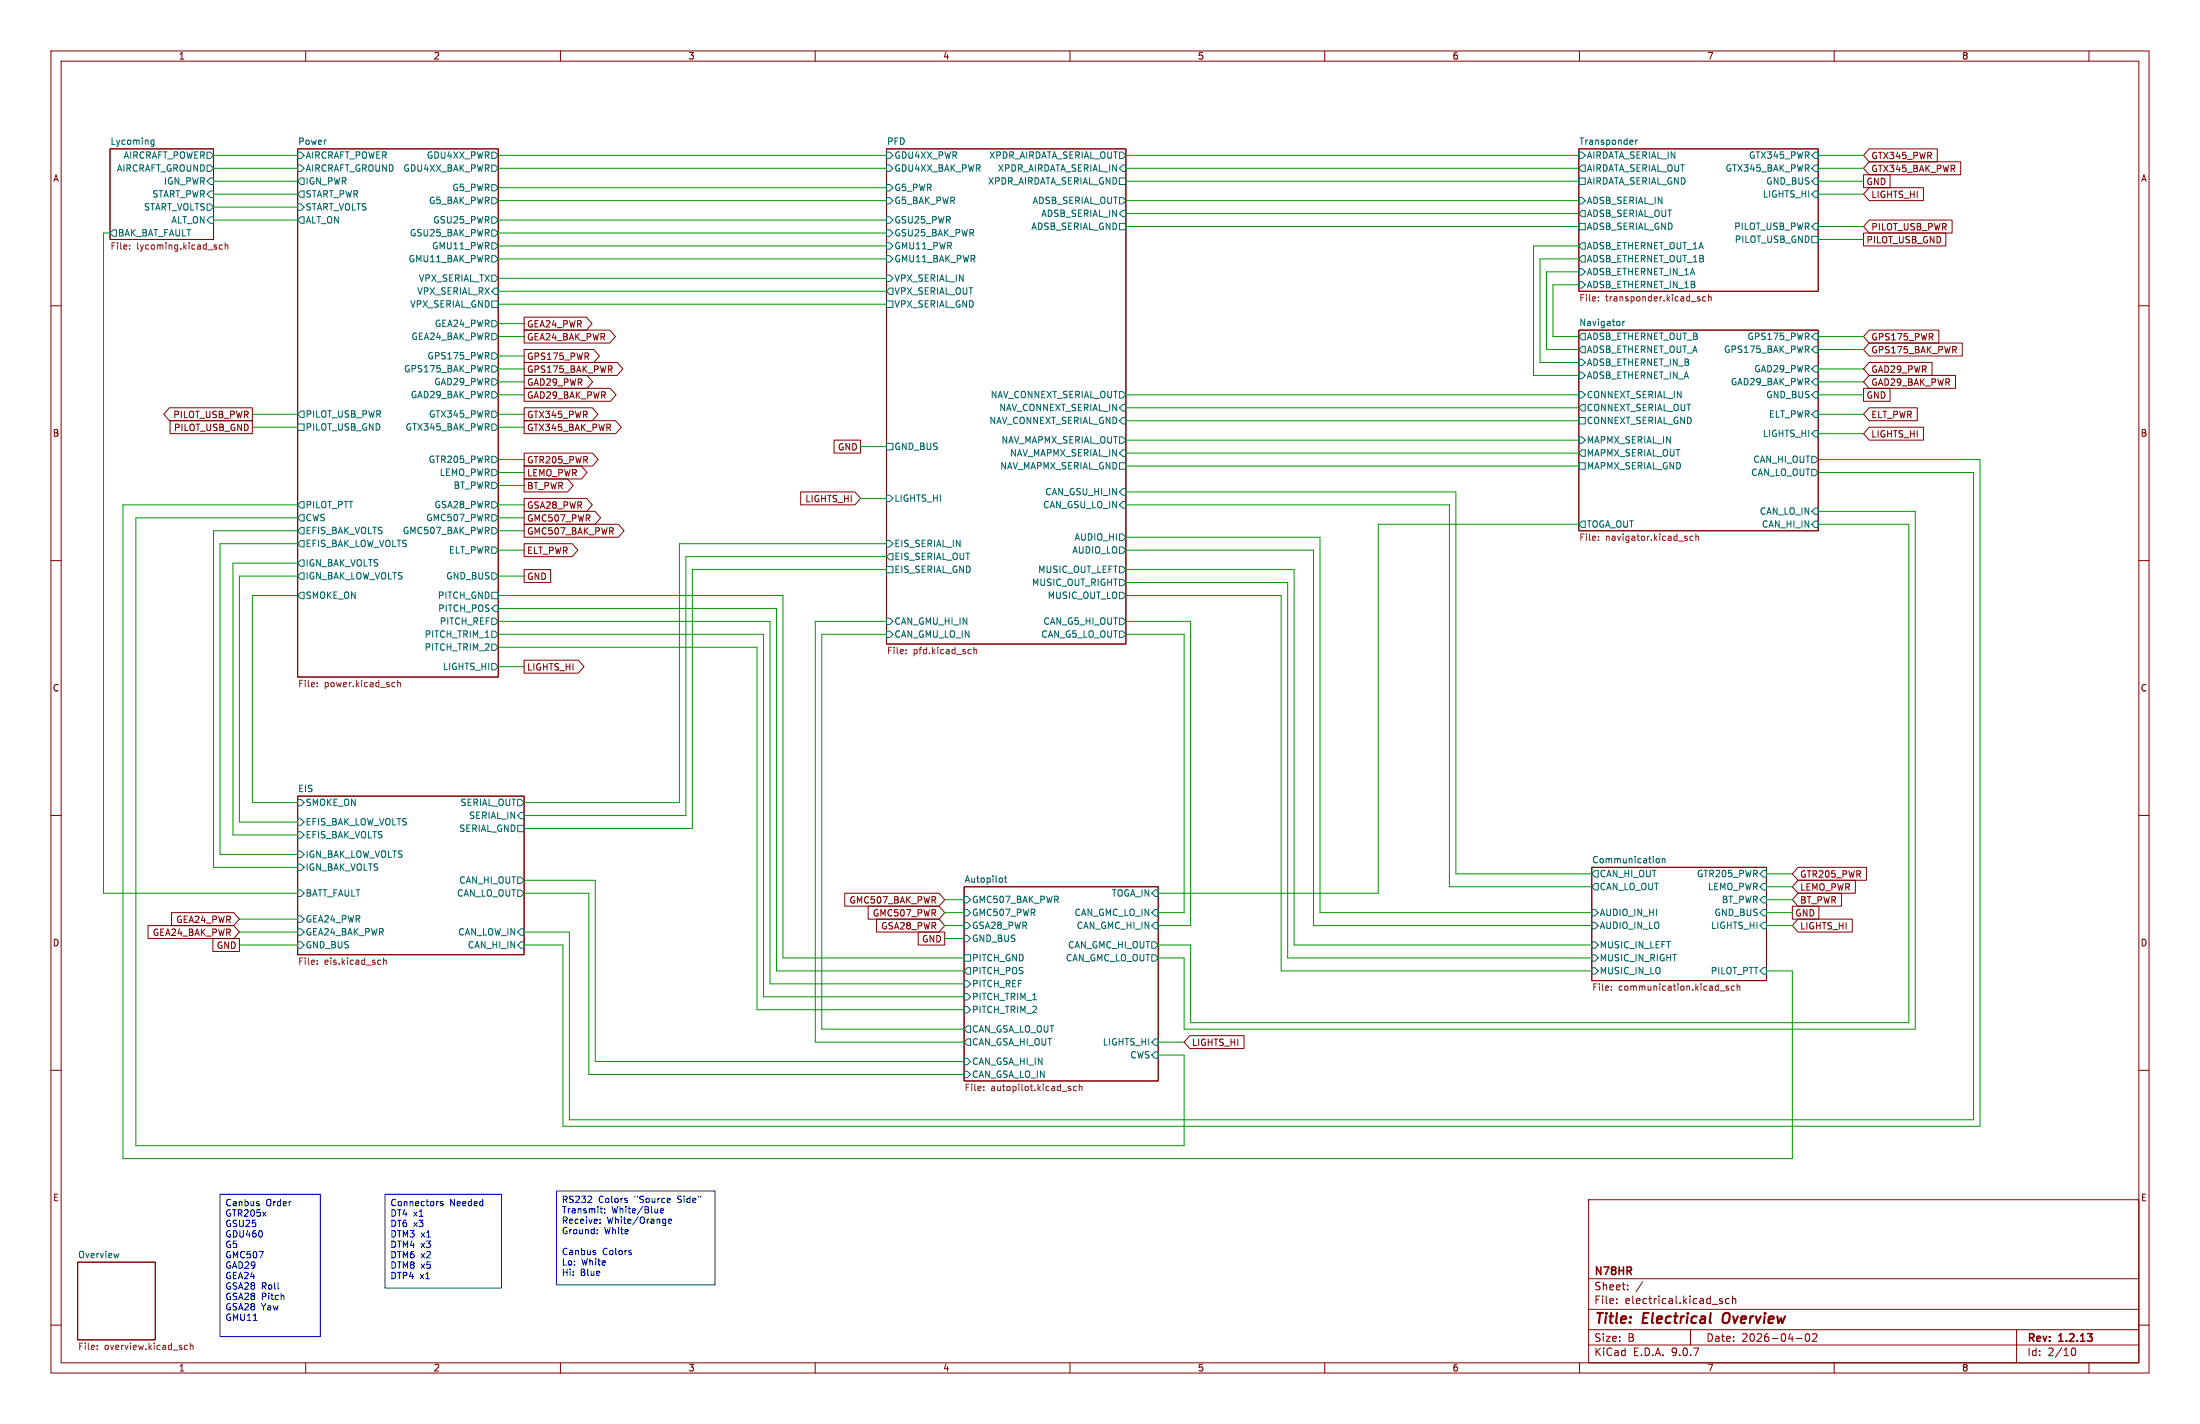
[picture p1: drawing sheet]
<svg xmlns="http://www.w3.org/2000/svg" width="432mm" height="279mm" viewBox="0 0 432 279" stroke-linecap="round" stroke-linejoin="round" font-family="sans-serif">
<g fill="none" stroke="#840000" stroke-width=".2">
<path d="M10 10h411.8v259.4h-411.8zM12 12h407.8v255.4h-407.8zM60 10v2M110 10v2M160 10v2M210 10v2M260 10v2M310 10v2M360 10v2M410 10v2M21.6 29.2h20.3v17.8h-20.3zM58.4 29.2h39.4v103.6h-39.4z"/>
<path d="M174 29.2h47v97.2h-47zM309.9 29.2h47v28h-47zM365.8 34.3h5.2v2.5h-5.2zM366.9 31.7h17.9v2.6h-17.9l-1.1-1.3zM366.9 36.8h10.6v2.6h-10.6l-1.1-1.3zM366.9 29.2h13.3v2.6h-13.3l-1.1-1.3zM365.8 45.7h16.1v2.6h-16.1zM366.9 43.2h16.2v2.5h-16.2l-1.1-1.2zM10 60h2M102.9 64.8h16.8l1.1 1.2-1.1 1.3h-16.8zM102.9 68.6h13.6l1.2 1.3-1.2 1.2h-13.6zM102.9 62.2h12.2l1.1 1.3-1.1 1.3h-12.2z"/>
<path d="M102.9 73.7h12.3l1.1 1.2-1.1 1.3h-12.3zM102.9 71.1h18.2l1.1 1.3-1.1 1.3h-18.2zM102.9 76.2h16.9l1.1 1.3-1.1 1.2h-16.9zM309.9 64.8h47v39.3h-47zM365.8 76.2h5.2v2.5h-5.2zM366.9 67.3h18.2v2.6h-18.2l-1.1-1.3zM366.9 71.1h12.3v2.6h-12.3l-1.1-1.3zM366.9 64.8h13.6v2.5h-13.6l-1.1-1.3zM366.9 73.7h16.9v2.5h-16.9l-1.1-1.3zM419.8 60h2M33.3 80h16.2v2.6h-16.2l-1.2-1.3zM33.4 82.5h16.1v2.6h-16.1z"/>
<path d="M102.9 97.8h12.3l1.1 1.3-1.1 1.2h-12.3zM102.9 94h8.5l1.1 1.3-1.1 1.2h-8.5zM102.9 88.9h13.4l1.1 1.3-1.1 1.2h-13.4zM102.9 91.4h11.2l1.1 1.3-1.1 1.3h-11.2zM102.9 80h13.3l1.2 1.3-1.2 1.3h-13.3zM102.9 82.5h17.9l1.1 1.3-1.1 1.3h-17.9zM157.2 96.5h10.6l1.1 1.3-1.1 1.3h-10.6zM163.7 86.4h5.2v2.5h-5.2zM366.9 83.8h10.6v2.6h-10.6l-1.1-1.3zM366.9 80h9.4v2.6h-9.4l-1.1-1.3zM10 110h2M102.9 111.8h5.2v2.5h-5.2z"/>
<path d="M102.9 100.3h13.9l1.1 1.3-1.1 1.3h-13.9zM102.9 102.9h18.5l1.1 1.2-1.1 1.3h-18.5zM102.9 106.7h9.4l1.1 1.3-1.1 1.2h-9.4zM419.8 110h2M102.9 129.5h10.6l1.1 1.3-1.1 1.3h-10.6zM10 160h2M58.4 156.2h44.5v31.1h-44.5zM419.8 160h2M33.7 179.1h12.2l1.1 1.2-1.1 1.3h-12.2zM165.8 175.3h18.5l1.1 1.2-1.1 1.3h-18.5zM170.4 177.8h13.9l1.1 1.3-1.1 1.2h-13.9zM189.2 174h38.1v38.1h-38.1z"/>
<path d="M312.4 170.2h34.3v22.2h-34.3zM351.8 177.8h5.2v2.5h-5.2zM352.9 172.7h11.3v2.6h-11.3l-1.1-1.3zM352.9 175.3h8.5v2.5h-8.5l-1.1-1.3zM352.9 170.2h13.4v2.5h-13.4l-1.1-1.2zM29.1 181.6h16.8l1.1 1.3-1.1 1.3h-16.8zM41.8 184.1h5.2v2.6h-5.2zM172 180.3h12.3l1.1 1.3-1.1 1.3h-12.3zM180.2 182.9h5.2v2.5h-5.2zM352.9 180.3h10.6v2.6h-10.6l-1.1-1.3zM10 210h2M233.5 203.2h10.7v2.5h-10.7l-1.1-1.2z"/>
<path d="M419.8 210h2M311.8 235.4h108v32h-108zM10 260h2M15.2 247.7h15.3v15.2h-15.3zM311.8 256.9h108M311.8 250.9h108M317.3 255.6v.2M317.3 254.9v.1M319.5 252.9v.2M319.5 252.2v.1M322.4 251.5l-1.3 1.9M337.5 254.9h.5"/>
<path d="M337.5 255.2l.5 .2 .1 .2-.2 .2-.4-.1M339.4 254.9l-.4-.1-.3 .3 .1 .6h.6M340 254.9l.3-.1 .3 .1 .1 .9M340 254.3v1.5M419.8 260h2M60 267.4v2M110 267.4v2M160 267.4v2M210 267.4v2M260 267.4v2M310 267.4v2M311.8 263.9h108"/>
<path d="M311.8 260.9h108M331.8 260.9v3M352.5 262.6h1.2M354.5 261.8l.2-.1a.8 .8 0 0 1 .5 .7 .8 .8 0 0 1-.5 .8l-.2-.2-.2-.4zM355.8 261.8l.5-.1 .2 .1 .1 .3-.9 1.1h.9M360 267.4v2M395.8 260.9v6.5M406.5 265.1l.2-.5 .2-.1a.8 .8 0 0 1 .5 .7 .8 .8 0 0 1-.5 .8l-.2-.2-.2-.4M410 267.4v2"/>
</g>
<path d="M338.3 257.9a1.5 1.5 0 0 0 0 1.6" fill="none" stroke="#840000" stroke-width=".4"/>
<g fill="none" stroke="#006464" stroke-width=".2">
<path d="M29.7 28.2l.2 .1h.3M30.2 27.5v1l-.2 .3-.3-.1M30.2 27.5h-.3l-.2 .1M40.6 29.8h.7l.6 .7-.6 .6h-.7zM40.6 32.4h.7l.6 .6-.6 .7h-.7zM41.3 34.9h.6v1.3h-.6l-.7-.6zM41.3 37.5h.6v1.2h-.6l-.7-.6zM58.4 29.8h.7l.6 .7-.6 .6h-.7zM58.4 32.4h.7l.6 .6-.6 .7h-.7zM59.1 34.9h.6v1.3h-.6l-.7-.6zM59.1 37.5h.6v1.2h-.6l-.7-.6zM96.5 32.4h.7l.6 .6-.6 .7h-.7z"/>
<path d="M96.5 38.7h.7l.6 .7-.6 .6h-.7zM96.5 29.8h.7l.6 .7-.6 .6h-.7zM96.5 36.2h.7l.6 .6-.6 .7h-.7zM174 32.4h.6l.7 .6-.7 .7h-.6zM174 29.8h.6l.7 .7-.7 .6h-.6zM174 38.7h.6l.7 .7-.7 .6h-.6zM174 36.2h.6l.7 .6-.7 .7h-.6zM219.7 34.9h1.3v1.3h-1.3zM219.7 29.8h.6l.7 .7-.7 .6h-.6zM219.7 38.7h.6l.7 .7-.7 .6h-.6zM220.3 32.4h.7v1.3h-.7l-.6-.7zM309.9 33l.6-.6h.6v1.3h-.6z"/>
<path d="M309.9 29.8h.6l.6 .7-.6 .6h-.6zM309.9 34.9h1.2v1.3h-1.2zM309.9 38.7h.6l.6 .7-.6 .6h-.6zM321 27.5v.8M321.4 27.5l-.4 .2M356.2 34.9h.7v1.3h-.7l-.6-.6zM356.2 32.4h.7v1.3h-.7l-.6-.7zM356.2 29.8h.7v1.3h-.7l-.6-.6zM356.2 37.5h.7v1.2h-.7l-.6-.6zM22.2 45.1h.7v1.3h-.7l-.6-.7zM40.6 40h.7l.6 .6-.6 .7h-.7zM41.3 42.5h.6v1.3h-.6l-.7-.6z"/>
<path d="M58.4 40h.7l.6 .6-.6 .7h-.7zM59.1 42.5h.6v1.3h-.6l-.7-.6zM96.5 47.6h.7l.6 .7-.6 .6h-.7zM96.5 42.5h.7l.6 .7-.6 .6h-.7zM96.5 45.1h.7l.6 .6-.6 .7h-.7zM96.5 50.2h.7l.6 .6-.6 .6h-.7zM96.5 59.1h1.3v1.2h-1.3zM96.5 54h.7l.6 .6-.6 .6h-.7zM97.2 56.5h.6v1.3h-.6l-.7-.6zM174 42.5h.6l.7 .7-.7 .6h-.6zM174 50.2h.6l.7 .6-.7 .6h-.6zM174 47.6h.6l.7 .7-.7 .6h-.6z"/>
<path d="M174 45.1h.6l.7 .6-.7 .7h-.6zM174 59.1h1.3v1.2h-1.3zM174 54h.6l.7 .6-.7 .6h-.6zM174.6 56.5h.7v1.3h-.7l-.6-.6zM219.7 43.8h1.3v1.3h-1.3zM220.3 41.3h.7v1.2h-.7l-.6-.6zM309.9 41.9l.6-.6h.6v1.2h-.6zM309.9 48.3l.6-.7h.6v1.3h-.6zM309.9 52.7h.6l.6 .6-.6 .7h-.6zM309.9 55.2h.6l.6 .7-.6 .6h-.6zM309.9 43.8h1.2v1.3h-1.2zM310.5 50.2h.6v1.2h-.6l-.6-.6z"/>
<path d="M355.6 46.4h1.3v1.2h-1.3zM356.2 43.8h.7v1.3h-.7l-.6-.6zM96.5 74.3h.7l.6 .6-.6 .7h-.7zM96.5 69.2h.7l.6 .7-.6 .6h-.7zM96.5 65.4h.7l.6 .6-.6 .7h-.7zM96.5 76.8h.7l.6 .7-.6 .6h-.7zM96.5 71.8h.7l.6 .6-.6 .6h-.7zM96.5 62.9h.7l.6 .6-.6 .6h-.7zM219.7 76.8h.6l.7 .7-.7 .6h-.6zM220.3 79.4h.7v1.2h-.7l-.6-.6zM309.9 73h.6l.6 .7-.6 .6h-.6zM309.9 70.5h.6l.6 .6-.6 .7h-.6z"/>
<path d="M309.9 68.6l.6-.7h.6v1.3h-.6zM309.9 66l.6-.6h.6v1.3h-.6zM309.9 76.8h.6l.6 .7-.6 .6h-.6zM318.5 63v.9M318.9 63l-.4 .3M356.2 76.8h.7v1.3h-.7l-.6-.6zM356.2 71.8h.7v1.2h-.7l-.6-.6zM356.2 74.3h.7v1.3h-.7l-.6-.7zM356.2 65.4h.7v1.3h-.7l-.6-.7zM356.2 67.9h.7v1.3h-.7l-.6-.6zM58.4 83.2h1.3v1.3h-1.3zM59.1 98.4h.6v1.3h-.6l-.7-.6z"/>
<path d="M59.1 80.6h.6v1.3h-.6l-.7-.6zM96.5 89.5h.7l.6 .7-.6 .6h-.7zM96.5 92.1h.7l.6 .6-.6 .6h-.7zM96.5 98.4h.7l.6 .7-.6 .6h-.7zM96.5 94.6h.7l.6 .7-.6 .6h-.7zM96.5 83.2h.7l.6 .6-.6 .7h-.7zM96.5 80.6h.7l.6 .7-.6 .6h-.7zM174 87h1.3v1.3h-1.3zM174 97.2h.6l.7 .6-.7 .6h-.6zM219.7 85.7h.6l.7 .7-.7 .6h-.6zM219.7 90.8h1.3v1.3h-1.3zM220.3 88.3h.7v1.2h-.7l-.6-.6z"/>
<path d="M220.3 81.9h.7v1.3h-.7l-.6-.6zM220.3 95.9h.7v1.3h-.7l-.6-.7zM220.3 98.4h.7v1.3h-.7l-.6-.6zM309.9 80l.6-.6h.6v1.2h-.6zM309.9 85.7h.6l.6 .7-.6 .6h-.6zM309.9 90.8h1.2v1.3h-1.2zM309.9 88.9l.6-.6h.6v1.2h-.6zM309.9 81.9h1.2v1.3h-1.2zM355.6 89.5h.6l.7 .7-.7 .6h-.6zM355.6 92.1h.6l.7 .6-.7 .6h-.6zM356.2 99.7h.7v1.3h-.7l-.6-.7zM356.2 80.6h.7v1.3h-.7l-.6-.6z"/>
<path d="M356.2 84.5h.7v1.2h-.7l-.6-.6zM59.1 116.2h.6v1.3h-.6l-.7-.7zM59.1 106h.6v1.3h-.6l-.7-.6zM59.1 103.5h.6v1.3h-.6l-.7-.7zM59.1 112.4h.6v1.3h-.6l-.7-.7zM59.1 109.9h.6v1.2h-.6l-.7-.6zM59.1 101h.6v1.2h-.6l-.7-.6zM96.5 112.4h.7l.6 .6-.6 .7h-.7zM96.5 107.3h.7l.6 .7-.6 .6h-.7zM96.5 101h.7l.6 .6-.6 .6h-.7zM96.5 103.5h.7l.6 .6-.6 .7h-.7zM96.5 116.2h1.3v1.3h-1.3z"/>
<path d="M97.2 118.7h.6v1.3h-.6l-.7-.6zM174 111.1h1.3v1.3h-1.3zM174 106h.6l.7 .7-.7 .6h-.6zM174.6 108.6h.7v1.3h-.7l-.6-.7zM219.7 107.3h.6l.7 .7-.7 .6h-.6zM219.7 104.8h.6l.7 .6-.7 .6h-.6zM219.7 111.1h.6l.7 .7-.7 .6h-.6zM219.7 113.7h.6l.7 .6-.7 .6h-.6zM219.7 116.2h.6l.7 .6-.7 .7h-.6zM309.9 102.9l.6-.7h.6v1.3h-.6zM356.2 102.2h.7v1.3h-.7l-.6-.6zM96.5 123.8h.7l.6 .7-.6 .6h-.7z"/>
<path d="M96.5 126.4h.7l.6 .6-.6 .6h-.7zM96.5 130.2h.7l.6 .6-.6 .6h-.7zM96.5 121.3h.7l.6 .6-.6 .7h-.7zM174 121.3h.6l.7 .6-.7 .7h-.6zM174 123.8h.6l.7 .7-.7 .6h-.6zM219.7 121.3h.6l.7 .6-.7 .7h-.6zM219.7 123.8h.6l.7 .7-.7 .6h-.6zM58.4 156.8h.7l.6 .7-.6 .6h-.7zM101.6 156.8h.6l.7 .7-.7 .6h-.6zM102.2 159.4h.7v1.3h-.7l-.6-.7zM58.4 179.7h.7l.6 .6-.6 .7h-.7zM58.4 160.7h.7l.6 .6-.6 .6h-.7z"/>
<path d="M58.4 163.2h.7l.6 .6-.6 .7h-.7zM58.4 167h.7l.6 .6-.6 .7h-.7zM58.4 169.5h.7l.6 .7-.6 .6h-.7zM58.4 174.6h.7l.6 .7-.6 .6h-.7zM101.6 172.1h.6l.7 .6-.7 .7h-.6zM101.6 174.6h.6l.7 .7-.7 .6h-.6zM101.6 161.9h1.3v1.3h-1.3zM189.2 178.4h.7l.6 .7-.6 .6h-.7zM189.2 175.9h.7l.6 .6-.6 .7h-.7zM196.6 172.3l.2 .2-.2 .6M197.1 172.3h.5M197.3 171.8v1.1l.3 .2"/>
<path d="M226.7 174.6h.6v1.3h-.6l-.6-.6zM226.7 178.4h.6v1.3h-.6l-.6-.6zM312.4 178.4h.7l.6 .7-.6 .6h-.7zM313.1 173.4h.6v1.2h-.6l-.7-.6zM313.1 170.8h.6v1.3h-.6l-.7-.6zM325.2 168.5h.3l.2 .2-.1 .5h-.4M326.2 168.6l.5-.1 .1 .8M326.2 168.5v.8M346.1 170.8h.6v1.3h-.6l-.7-.6zM346.1 178.4h.6v1.3h-.6l-.7-.6zM346.1 173.4h.6v1.2h-.6l-.7-.6zM346.1 175.9h.6v1.3h-.6l-.7-.7z"/>
<path d="M58.4 182.2h.7l.6 .7-.6 .6h-.7zM58.4 184.8h.7l.6 .6-.6 .7h-.7zM101.6 182.9l.6-.7h.7v1.3h-.7zM102.2 184.8h.7v1.3h-.7l-.6-.7zM189.2 183.5h.7l.6 .7-.6 .6h-.7zM189.2 181h.7l.6 .6-.6 .6h-.7zM189.2 194.9h.7l.6 .7-.6 .6h-.7zM189.2 197.5h.7l.6 .6-.6 .7h-.7zM189.2 187.3h1.3v1.3h-1.3zM189.2 192.4h.7l.6 .6-.6 .7h-.7zM189.9 189.9h.6v1.2h-.6l-.7-.6zM226.1 184.8h.6l.6 .6-.6 .7h-.6z"/>
<path d="M226.1 187.3h.6l.6 .7-.6 .6h-.6zM226.7 181h.6v1.2h-.6l-.6-.6zM312.4 189.9h.7l.6 .6-.6 .6h-.7zM312.4 181h.7l.6 .6-.6 .6h-.7zM312.4 184.8h.7l.6 .6-.6 .7h-.7zM312.4 187.3h.7l.6 .7-.6 .6h-.7zM346.1 189.9h.6v1.2h-.6l-.7-.6zM346.1 181h.6v1.2h-.6l-.7-.6zM189.2 207.6h.7l.6 .7-.6 .6h-.7zM189.2 210.2h.7l.6 .6-.6 .7h-.7zM189.9 203.8h.6v1.3h-.6l-.7-.6zM189.9 201.3h.6v1.3h-.6l-.7-.7z"/>
<path d="M226.7 206.4h.6v1.2h-.6l-.6-.6zM226.7 203.8h.6v1.3h-.6l-.6-.6zM23.3 245.9l-.2 .9"/>
</g>
<g fill="none" stroke="#725600" stroke-width=".2">
<path d="M25.4 48.8v.1M25.4 48.1v.1M43.6 48.1h-.3l-.3 .2 .2 .5h.4M44.2 48.2l.5-.1v.8M44.2 47.6v1.3M313.7 58.9v.2M313.7 58.3v.1M333.3 58.6l.3 .1 .1 .2-.4 .2M333.3 58.2l.3 .1M334.8 58.3l-.4-.1-.2 .3 .1 .5h.5M335.3 58.3h.5l.1 .8M335.3 57.8v1.3"/>
<path d="M313.7 105.3v.1M313.7 105.9v.1M332.3 105.3l-.4-.1-.2 .2 .1 .6h.5M332.8 105.3h.5l.1 .7M332.8 104.8v1.2M62.3 134v.1M62.3 134.6v.1M77.1 133.9l.4 .1M77.5 134.7h-.4M78.1 134h.4l.1 .7M78.1 133.5v1.2M177.8 128.2v.1"/>
<path d="M177.8 127.5v.1M190.5 127.4l.1 .1M190.6 128.2l-.1 .1M191.1 127v1.3M191.1 127.5h.5l.1 .8M62.3 189.1v.1M62.3 188.4v.2M75.3 188v1.2M75.3 188.5l.5-.1v.8M316.3 194.2v.1M316.3 193.5v.1M337.6 194.4h.9"/>
<path d="M339.3 193.5h-.4l-.1 .1v.2l.5 .1v.4h-.5M340.4 193.5h-.4l-.2 .2 .1 .6h.5M340.9 193.6l.5-.1 .1 .8M340.9 193v1.3M193.1 213.9v.1M193.1 213.2v.1M209.8 213.6h.3l.1 .2-.4 .2M209.8 213.2h.3M211.3 213.2h-.4l-.2 .2 .1 .5h.5M211.8 213.3l.5-.1 .1 .8M211.8 212.7v1.3M19.1 264.7v.1"/>
<path d="M19.1 264v.1M36.3 264.7l.1 .1 .4-.1M36.8 264h-.4l-.1 .1M37.4 264.1l.4-.1 .1 .8M37.4 263.5v1.3"/>
</g>
<g fill="none" stroke="#009600" stroke-width=".2">
<path d="M41.9 33h16.5M41.9 30.5h16.5M41.9 35.6h16.5M41.9 38.1h16.5M97.8 33h76.2M97.8 39.4h76.2M97.8 36.8h76.2M97.8 30.5h76.2M221 33h88.9M221 39.4h88.9M221 30.5h88.9M221 35.6h88.9"/>
<path d="M356.9 33h8.9M356.9 30.5h8.9M356.9 35.6h8.9M356.9 38.1h8.9M21.6 45.7h-1.3v129.6h38.1M41.9 43.2h16.5M41.9 40.6h16.5M97.8 50.8h76.2M97.8 48.3h76.2M97.8 45.7h76.2M97.8 43.2h76.2M97.8 57.2h76.2"/>
<path d="M97.8 59.7h76.2M97.8 54.6h76.2M221 41.9h88.9M221 44.5h88.9M309.9 50.8h-7.6v20.3h7.6M309.9 48.3h-8.9v25.4h8.9M309.9 55.9h-5.1v10.1h5.1M309.9 53.3h-6.4v15.3h6.4M356.9 44.5h8.9M356.9 47h8.9M97.8 77.5h5.1M97.8 69.9h5.1"/>
<path d="M97.8 72.4h5.1M97.8 66h5.1M97.8 63.5h5.1M97.8 74.9h5.1M221 77.5h88.9M356.9 77.5h8.9M356.9 72.4h8.9M356.9 66h8.9M356.9 74.9h8.9M356.9 68.6h8.9M49.5 83.8h8.9M49.5 81.3h8.9"/>
<path d="M58.4 99.1h-34.3v128.2h327.7v-36.8h-5.1M97.8 90.2h5.1M97.8 95.3h5.1M97.8 99.1h5.1M97.8 83.8h5.1M97.8 81.3h5.1M97.8 92.7h5.1M168.9 97.8h5.1M168.9 87.6h5.1M221 99.1h63.5v74.9h27.9M221 96.5h64.7v75h26.7M221 86.4h88.9"/>
<path d="M221 88.9h88.9M221 91.4h88.9M221 82.6h88.9M221 80h88.9M356.9 90.2h31.7v130.8h-278.1v-35.6h-7.6M356.9 92.7h30.4v127h-275.5v-36.8h-8.9M356.9 81.3h8.9M356.9 85.1h8.9M58.4 101.6h-31.7v123.2h205.7v-17.8h-5.1M58.4 113h-11.4v48.3h11.4M58.4 104.1h-16.5v66.1h16.5M58.4 116.8h-8.9v40.7h8.9"/>
<path d="M58.4 106.7h-15.2v60.9h15.2M58.4 110.5h-12.7v53.3h12.7M97.8 101.6h5.1M97.8 108h5.1M97.8 104.1h5.1M97.8 119.4h54.6v71.1h36.8M97.8 116.8h55.9v71.2h35.5M97.8 113h5.1M174 106.7h-40.7v50.8h-30.4M174 109.2h-39.4v50.8h-31.7M174 111.8h-38.1v50.8h-33M221 108h36.8v73.6h54.6"/>
<path d="M221 111.8h33v73.6h58.4M221 105.4h38.1v73.7h53.3M221 116.8h30.5v73.7h60.9M221 114.3h31.7v73.7h59.7M309.9 102.9h-39.4v72.4h-43.2M356.9 102.9h17.7v97.8h-140.9v-15.3h-6.4M356.9 100.3h19v101.6h-143.5v-13.9h-5.1M97.8 130.8h5.1M97.8 124.5h52.1v71.1h39.3M97.8 121.9h53.3v71.1h38.1M97.8 127h50.8v71.1h40.6M174 124.5h-12.7v77.4h27.9"/>
<path d="M174 121.9h-14v82.6h29.2M221 124.5h11.4v54.6h-5.1M221 121.9h12.7v59.7h-6.4M102.9 175.3h12.7v35.5h73.6M102.9 172.7h13.9v35.6h72.4M185.4 179.1h3.8M185.4 176.5h3.8M346.7 179.1h5.1M346.7 176.5h5.1M346.7 171.5h5.1M346.7 174h5.1M47 182.9h11.4"/>
<path d="M47 180.3h11.4M47 185.4h11.4M185.4 181.6h3.8M185.4 184.2h3.8M346.7 181.6h5.1M227.3 204.5h5.1"/>
</g>
<g fill="none" stroke="#0000c2" stroke-width=".2">
<path d="M43.2 234.3h19.7v28h-19.7zM50.7 236.2l.2 .1-.2 .3M50.7 235.7l.1 .1M75.6 234.3h22.8v18.4h-22.8zM86.9 235.8l-.3-.1-.2 .2 .1 .2 .4 .1v.3h-.5M109.2 233.7h31.1v18.4h-31.1zM115.4 236h.7M116.1 234.8v.4M117.8 237.2h.5M117.8 239.9v.1M117.8 239.3v.1M118 237.8l.3 .2"/>
<path d="M118.7 237.9v.1M118.7 237.2v.1M123.1 235.6v.3M129.6 237.6l.6-.1v-.3h-.4l-.2 .1 .1 .6h.5M130.5 239.2l.2 .1M130.7 239.2l-.1 1.1M130.7 240h-.2M131.2 239.6l.6-.1-.1-.2-.3-.1-.2 .2 .1 .6h.4M131.4 235.1l.2 .3-.6 .1M131.5 235.9l-.1 .1M116.7 245.8l.2 .1-.2 .3M116.7 245.3l.2 .1"/>
<path d="M117.2 242v.1M117.2 241.3v.1M123.9 245.8v.3"/>
</g>
<g font-size="2.8" fill="#840000">
<text x="312.8" y="260.3">Title:</text>
<text x="322.5" y="260.3">Electrical</text>
<text x="339" y="260.3">Overview</text>
</g>
<g font-size="2.1" fill="#840000">
<text x="312.8" y="250.6">N78HR</text>
<text x="312.8" y="256.1">File:</text>
<text x="312.8" y="253.4">Sheet:</text>
<text x="318.9" y="256.1">electrical.kicad_sch</text>
<text x="312.8" y="263.5">Size:</text>
<text x="319.5" y="263.5">B</text>
<text x="334.8" y="263.5">Date:</text>
<text x="341.8" y="263.5">2026-04-02</text>
<text x="397.8" y="263.7">Rev:</text>
<text x="404.2" y="263.7">1.2.13</text>
<text x="312.8" y="266.3">KiCad</text>
<text x="320.5" y="266.3">E.D.A.</text>
<text x="328.1" y="266.3">9.0.7</text>
<text x="397.8" y="266.3">Id:</text>
<text x="401.9" y="266.3">2/10</text>
</g>
<g font-size="1.8" fill="#840000">
<text x="35" y="11.9">1</text>
<text x="85" y="11.9">2</text>
<text x="135" y="11.9">3</text>
<text x="185" y="11.9">4</text>
<text x="235" y="11.9">5</text>
<text x="285" y="11.9">6</text>
<text x="335" y="11.9">7</text>
<text x="385" y="11.9">8</text>
<text x="10.3" y="35.9">A</text>
<text x="367.2" y="34">GTX345_BAK_PWR</text>
<text x="367.2" y="31.4">GTX345_PWR</text>
<text x="420.1" y="35.9">A</text>
<text x="366.2" y="36.5">GND</text>
<text x="367.2" y="39.1">LIGHTS_HI</text>
<text x="366.2" y="47.9">PILOT_USB_GND</text>
<text x="367.2" y="45.4">PILOT_USB_PWR</text>
<text x="103.3" y="64.5">GEA24_PWR</text>
<text x="103.3" y="67">GEA24_BAK_PWR</text>
<text x="103.3" y="70.8">GPS175_PWR</text>
<text x="367.2" y="69.5">GPS175_BAK_PWR</text>
<text x="367.2" y="67">GPS175_PWR</text>
<text x="103.3" y="75.9">GAD29_PWR</text>
<text x="103.3" y="73.3">GPS175_BAK_PWR</text>
<text x="367.2" y="73.3">GAD29_PWR</text>
<text x="367.2" y="75.9">GAD29_BAK_PWR</text>
<text x="33.9" y="82.2">PILOT_USB_PWR</text>
<text x="103.3" y="78.4">GAD29_BAK_PWR</text>
<text x="103.3" y="82.2">GTX345_PWR</text>
<text x="366.2" y="78.4">GND</text>
<text x="367.2" y="82.2">ELT_PWR</text>
<text x="10.3" y="85.9">B</text>
<text x="34" y="84.8">PILOT_USB_GND</text>
<text x="103.3" y="84.8">GTX345_BAK_PWR</text>
<text x="164.4" y="88.6">GND</text>
<text x="367.2" y="86">LIGHTS_HI</text>
<text x="420.1" y="85.9">B</text>
<text x="103.3" y="91.1">GTR205_PWR</text>
<text x="103.3" y="93.7">LEMO_PWR</text>
<text x="103.3" y="100">GSA28_PWR</text>
<text x="103.3" y="96.2">BT_PWR</text>
<text x="158" y="98.7">LIGHTS_HI</text>
<text x="103.3" y="102.6">GMC507_PWR</text>
<text x="103.3" y="105.1">GMC507_BAK_PWR</text>
<text x="103.3" y="114">GND</text>
<text x="103.3" y="108.9">ELT_PWR</text>
<text x="103.3" y="131.8">LIGHTS_HI</text>
<text x="10.3" y="135.9">C</text>
<text x="420.1" y="135.9">C</text>
<text x="353.2" y="172.4">GTR205_PWR</text>
<text x="166.6" y="177.5">GMC507_BAK_PWR</text>
<text x="353.2" y="174.9">LEMO_PWR</text>
<text x="353.2" y="177.5">BT_PWR</text>
<text x="10.3" y="185.9">D</text>
<text x="29.9" y="183.8">GEA24_BAK_PWR</text>
<text x="34.5" y="181.3">GEA24_PWR</text>
<text x="171.2" y="180">GMC507_PWR</text>
<text x="172.8" y="182.6">GSA28_PWR</text>
<text x="180.9" y="185.1">GND</text>
<text x="352.3" y="180">GND</text>
<text x="353.2" y="182.6">LIGHTS_HI</text>
<text x="420.1" y="185.9">D</text>
<text x="42.4" y="186.4">GND</text>
<text x="233.8" y="205.4">LIGHTS_HI</text>
<text x="10.3" y="235.9">E</text>
<text x="420.1" y="235.9">E</text>
<text x="35" y="269.3">1</text>
<text x="85" y="269.3">2</text>
<text x="135" y="269.3">3</text>
<text x="185" y="269.3">4</text>
<text x="235" y="269.3">5</text>
<text x="285" y="269.3">6</text>
<text x="335" y="269.3">7</text>
<text x="385" y="269.3">8</text>
</g>
<g font-size="1.8" fill="#006464">
<text x="21.6" y="28.5">Lycoming</text>
<text x="58.4" y="28.5">Power</text>
<text x="174" y="28.5">PFD</text>
<text x="309.9" y="28.5">Transponder</text>
<text x="22.8" y="33.9">AIRCRAFT_GROUND</text>
<text x="24.2" y="31.3">AIRCRAFT_POWER</text>
<text x="59.9" y="31.3">AIRCRAFT_POWER</text>
<text x="59.9" y="33.9">AIRCRAFT_GROUND</text>
<text x="79.1" y="33.9">GDU4XX_BAK_PWR</text>
<text x="83.7" y="31.3">GDU4XX_PWR</text>
<text x="175.5" y="33.9">GDU4XX_BAK_PWR</text>
<text x="175.5" y="31.3">GDU4XX_PWR</text>
<text x="194" y="31.3">XPDR_AIRDATA_SERIAL_OUT</text>
<text x="195.7" y="33.9">XPDR_AIRDATA_SERIAL_IN</text>
<text x="311.3" y="33.9">AIRDATA_SERIAL_OUT</text>
<text x="311.3" y="31.3">AIRDATA_SERIAL_IN</text>
<text x="338.6" y="33.9">GTX345_BAK_PWR</text>
<text x="343.2" y="31.3">GTX345_PWR</text>
<text x="28.2" y="41.5">START_VOLTS</text>
<text x="29.8" y="39">START_PWR</text>
<text x="32.1" y="36.4">IGN_PWR</text>
<text x="59.9" y="36.4">IGN_PWR</text>
<text x="59.9" y="39">START_PWR</text>
<text x="59.9" y="41.5">START_VOLTS</text>
<text x="84.1" y="40.2">G5_BAK_PWR</text>
<text x="88.7" y="37.7">G5_PWR</text>
<text x="175.5" y="40.2">G5_BAK_PWR</text>
<text x="175.5" y="37.7">G5_PWR</text>
<text x="193.8" y="36.4">XPDR_AIRDATA_SERIAL_GND</text>
<text x="202.6" y="40.2">ADSB_SERIAL_OUT</text>
<text x="311.3" y="36.4">AIRDATA_SERIAL_GND</text>
<text x="311.3" y="40.2">ADSB_SERIAL_IN</text>
<text x="345.9" y="39">LIGHTS_HI</text>
<text x="346.6" y="36.4">GND_BUS</text>
<text x="23.1" y="46.6">BAK_BAT_FAULT</text>
<text x="33.5" y="44">ALT_ON</text>
<text x="59.9" y="44">ALT_ON</text>
<text x="80.3" y="46.6">GSU25_BAK_PWR</text>
<text x="84.9" y="44">GSU25_PWR</text>
<text x="175.5" y="44">GSU25_PWR</text>
<text x="175.5" y="46.6">GSU25_BAK_PWR</text>
<text x="202.3" y="45.3">ADSB_SERIAL_GND</text>
<text x="204.3" y="42.8">ADSB_SERIAL_IN</text>
<text x="311.3" y="42.8">ADSB_SERIAL_OUT</text>
<text x="311.3" y="45.3">ADSB_SERIAL_GND</text>
<text x="340.3" y="45.3">PILOT_USB_PWR</text>
<text x="340.4" y="47.9">PILOT_USB_GND</text>
<text x="80.1" y="51.7">GMU11_BAK_PWR</text>
<text x="84.7" y="49.1">GMU11_PWR</text>
<text x="175.5" y="51.7">GMU11_BAK_PWR</text>
<text x="175.5" y="49.1">GMU11_PWR</text>
<text x="311.3" y="49.1">ADSB_ETHERNET_OUT_1A</text>
<text x="311.3" y="51.7">ADSB_ETHERNET_OUT_1B</text>
<text x="81.8" y="58">VPX_SERIAL_RX</text>
<text x="82.1" y="55.5">VPX_SERIAL_TX</text>
<text x="175.5" y="55.5">VPX_SERIAL_IN</text>
<text x="175.5" y="58">VPX_SERIAL_OUT</text>
<text x="311.3" y="54.2">ADSB_ETHERNET_IN_1A</text>
<text x="311.3" y="56.7">ADSB_ETHERNET_IN_1B</text>
<text x="80.4" y="60.6">VPX_SERIAL_GND</text>
<text x="85.2" y="64.4">GEA24_PWR</text>
<text x="175.5" y="60.6">VPX_SERIAL_GND</text>
<text x="309.9" y="64.1">Navigator</text>
<text x="80.6" y="66.9">GEA24_BAK_PWR</text>
<text x="83.8" y="70.7">GPS175_PWR</text>
<text x="311.3" y="72">ADSB_ETHERNET_IN_B</text>
<text x="311.3" y="69.4">ADSB_ETHERNET_OUT_A</text>
<text x="311.3" y="66.9">ADSB_ETHERNET_OUT_B</text>
<text x="338.3" y="69.4">GPS175_BAK_PWR</text>
<text x="342.9" y="66.9">GPS175_PWR</text>
<text x="79.2" y="73.3">GPS175_BAK_PWR</text>
<text x="85.1" y="75.8">GAD29_PWR</text>
<text x="311.3" y="74.5">ADSB_ETHERNET_IN_A</text>
<text x="339.6" y="75.8">GAD29_BAK_PWR</text>
<text x="344.2" y="73.3">GAD29_PWR</text>
<text x="59.9" y="82.1">PILOT_USB_PWR</text>
<text x="80.5" y="78.3">GAD29_BAK_PWR</text>
<text x="84.1" y="82.1">GTX345_PWR</text>
<text x="194.1" y="83.4">NAV_CONNEXT_SERIAL_GND</text>
<text x="194.3" y="78.3">NAV_CONNEXT_SERIAL_OUT</text>
<text x="196" y="80.9">NAV_CONNEXT_SERIAL_IN</text>
<text x="311.3" y="80.9">CONNEXT_SERIAL_OUT</text>
<text x="311.3" y="83.4">CONNEXT_SERIAL_GND</text>
<text x="311.3" y="78.3">CONNEXT_SERIAL_IN</text>
<text x="346.6" y="78.3">GND_BUS</text>
<text x="347.1" y="82.1">ELT_PWR</text>
<text x="59.9" y="84.7">PILOT_USB_GND</text>
<text x="79.5" y="84.7">GTX345_BAK_PWR</text>
<text x="175.5" y="88.5">GND_BUS</text>
<text x="196.5" y="87.2">NAV_MAPMX_SERIAL_OUT</text>
<text x="198.1" y="89.8">NAV_MAPMX_SERIAL_IN</text>
<text x="311.3" y="87.2">MAPMX_SERIAL_IN</text>
<text x="311.3" y="89.8">MAPMX_SERIAL_OUT</text>
<text x="345.9" y="86">LIGHTS_HI</text>
<text x="84" y="91">GTR205_PWR</text>
<text x="86.2" y="93.6">LEMO_PWR</text>
<text x="196.2" y="92.3">NAV_MAPMX_SERIAL_GND</text>
<text x="311.3" y="92.3">MAPMX_SERIAL_GND</text>
<text x="343.6" y="93.6">CAN_LO_OUT</text>
<text x="344" y="91">CAN_HI_OUT</text>
<text x="59.9" y="99.9">PILOT_PTT</text>
<text x="85.2" y="99.9">GSA28_PWR</text>
<text x="88.9" y="96.1">BT_PWR</text>
<text x="175.5" y="98.7">LIGHTS_HI</text>
<text x="204.6" y="99.9">CAN_GSU_LO_IN</text>
<text x="205" y="97.4">CAN_GSU_HI_IN</text>
<text x="345.3" y="101.2">CAN_LO_IN</text>
<text x="59.9" y="107.5">EFIS_BAK_LOW_VOLTS</text>
<text x="59.9" y="105">EFIS_BAK_VOLTS</text>
<text x="59.9" y="102.5">CWS</text>
<text x="79" y="105">GMC507_BAK_PWR</text>
<text x="83.5" y="102.5">GMC507_PWR</text>
<text x="175.5" y="107.5">EIS_SERIAL_IN</text>
<text x="210.8" y="106.3">AUDIO_HI</text>
<text x="311.3" y="103.7">TOGA_OUT</text>
<text x="345.7" y="103.7">CAN_HI_IN</text>
<text x="59.9" y="113.9">IGN_BAK_LOW_VOLTS</text>
<text x="59.9" y="111.4">IGN_BAK_VOLTS</text>
<text x="87.5" y="113.9">GND_BUS</text>
<text x="88" y="108.8">ELT_PWR</text>
<text x="175.5" y="112.6">EIS_SERIAL_GND</text>
<text x="175.5" y="110.1">EIS_SERIAL_OUT</text>
<text x="203.7" y="112.6">MUSIC_OUT_LEFT</text>
<text x="210.4" y="108.8">AUDIO_LO</text>
<text x="59.9" y="117.7">SMOKE_ON</text>
<text x="85.8" y="117.7">PITCH_GND</text>
<text x="202.4" y="115.2">MUSIC_OUT_RIGHT</text>
<text x="205.5" y="117.7">MUSIC_OUT_LO</text>
<text x="83.2" y="125.3">PITCH_TRIM_1</text>
<text x="85.9" y="120.2">PITCH_POS</text>
<text x="86.2" y="122.8">PITCH_REF</text>
<text x="175.5" y="122.8">CAN_GMU_HI_IN</text>
<text x="175.5" y="125.3">CAN_GMU_LO_IN</text>
<text x="204.3" y="125.3">CAN_G5_LO_OUT</text>
<text x="204.7" y="122.8">CAN_G5_HI_OUT</text>
<text x="83.2" y="127.9">PITCH_TRIM_2</text>
<text x="86.8" y="131.7">LIGHTS_HI</text>
<text x="58.4" y="155.5">EIS</text>
<text x="59.9" y="158.3">SMOKE_ON</text>
<text x="90.3" y="158.3">SERIAL_OUT</text>
<text x="92" y="160.9">SERIAL_IN</text>
<text x="59.9" y="162.2">EFIS_BAK_LOW_VOLTS</text>
<text x="59.9" y="164.7">EFIS_BAK_VOLTS</text>
<text x="90" y="163.4">SERIAL_GND</text>
<text x="59.9" y="168.5">IGN_BAK_LOW_VOLTS</text>
<text x="59.9" y="171">IGN_BAK_VOLTS</text>
<text x="90" y="173.6">CAN_HI_OUT</text>
<text x="189.2" y="173.3">Autopilot</text>
<text x="312.4" y="169.5">Communication</text>
<text x="313.9" y="172.3">CAN_HI_OUT</text>
<text x="333" y="172.3">GTR205_PWR</text>
<text x="59.9" y="176.1">BATT_FAULT</text>
<text x="89.6" y="176.1">CAN_LO_OUT</text>
<text x="190.7" y="179.9">GMC507_PWR</text>
<text x="190.7" y="177.4">GMC507_BAK_PWR</text>
<text x="210.8" y="179.9">CAN_GMC_LO_IN</text>
<text x="218.1" y="176.1">TOGA_IN</text>
<text x="313.9" y="179.9">AUDIO_IN_HI</text>
<text x="313.9" y="174.9">CAN_LO_OUT</text>
<text x="335.1" y="174.9">LEMO_PWR</text>
<text x="336.4" y="179.9">GND_BUS</text>
<text x="337.8" y="177.4">BT_PWR</text>
<text x="59.9" y="181.2">GEA24_PWR</text>
<text x="59.9" y="183.7">GEA24_BAK_PWR</text>
<text x="89.8" y="183.7">CAN_LOW_IN</text>
<text x="190.7" y="185">GND_BUS</text>
<text x="190.7" y="182.5">GSA28_PWR</text>
<text x="211.2" y="182.5">CAN_GMC_HI_IN</text>
<text x="313.9" y="182.5">AUDIO_IN_LO</text>
<text x="335.7" y="182.5">LIGHTS_HI</text>
<text x="59.9" y="186.3">GND_BUS</text>
<text x="91.7" y="186.3">CAN_HI_IN</text>
<text x="190.7" y="188.8">PITCH_GND</text>
<text x="190.7" y="191.4">PITCH_POS</text>
<text x="209.1" y="188.8">CAN_GMC_LO_OUT</text>
<text x="209.5" y="186.3">CAN_GMC_HI_OUT</text>
<text x="313.9" y="191.4">MUSIC_IN_LO</text>
<text x="313.9" y="186.3">MUSIC_IN_LEFT</text>
<text x="313.9" y="188.8">MUSIC_IN_RIGHT</text>
<text x="335.7" y="191.4">PILOT_PTT</text>
<text x="190.7" y="196.4">PITCH_TRIM_1</text>
<text x="190.7" y="193.9">PITCH_REF</text>
<text x="190.7" y="199">PITCH_TRIM_2</text>
<text x="190.7" y="202.8">CAN_GSA_LO_OUT</text>
<text x="190.7" y="209.1">CAN_GSA_HI_IN</text>
<text x="190.7" y="205.3">CAN_GSA_HI_OUT</text>
<text x="216.4" y="205.3">LIGHTS_HI</text>
<text x="221.7" y="207.9">CWS</text>
<text x="190.7" y="211.7">CAN_GSA_LO_IN</text>
<text x="15.2" y="246.9">Overview</text>
</g>
<g font-size="1.8" fill="#725600">
<text x="21.6" y="49.3">File:</text>
<text x="26.8" y="49.3">lycoming.kicad_sch</text>
<text x="309.9" y="59.5">File:</text>
<text x="315.1" y="59.5">transponder.kicad_sch</text>
<text x="309.9" y="106.5">File:</text>
<text x="315.1" y="106.5">navigator.kicad_sch</text>
<text x="174" y="128.7">File:</text>
<text x="179.2" y="128.7">pfd.kicad_sch</text>
<text x="58.4" y="135.2">File:</text>
<text x="63.6" y="135.2">power.kicad_sch</text>
<text x="58.4" y="189.6">File:</text>
<text x="63.6" y="189.6">eis.kicad_sch</text>
<text x="312.4" y="194.7">File:</text>
<text x="317.6" y="194.7">communication.kicad_sch</text>
<text x="189.2" y="214.4">File:</text>
<text x="194.5" y="214.4">autopilot.kicad_sch</text>
<text x="15.2" y="265.2">File:</text>
<text x="20.5" y="265.2">overview.kicad_sch</text>
</g>
<g font-size="1.8" fill="#0000c2">
<text x="44.1" y="237">Canbus</text>
<text x="44.1" y="239">GTR205x</text>
<text x="52.2" y="237">Order</text>
<text x="76.5" y="237">Connectors</text>
<text x="76.5" y="239">DT4</text>
<text x="81.1" y="239">x1</text>
<text x="88.3" y="237">Needed</text>
<text x="110.2" y="236.4">RS232</text>
<text x="110.2" y="238.4">Transmit:</text>
<text x="117.5" y="236.4">Colors</text>
<text x="120.1" y="238.4">White/Blue</text>
<text x="124.7" y="236.4">&quot;Source</text>
<text x="133.3" y="236.4">Side&quot;</text>
<text x="44.1" y="241.1">GSU25</text>
<text x="44.1" y="243.1">GDU460</text>
<text x="44.1" y="245.2">G5</text>
<text x="76.5" y="241.1">DT6</text>
<text x="76.5" y="243.1">DTM3</text>
<text x="76.5" y="245.2">DTM4</text>
<text x="81.1" y="241.1">x3</text>
<text x="82.6" y="243.1">x1</text>
<text x="82.6" y="245.2">x3</text>
<text x="110.2" y="240.4">Receive:</text>
<text x="110.2" y="242.5">Ground:</text>
<text x="118.6" y="242.5">White</text>
<text x="119.1" y="240.4">White/Orange</text>
<text x="44.1" y="247.2">GMC507</text>
<text x="44.1" y="249.3">GAD29</text>
<text x="44.1" y="251.3">GEA24</text>
<text x="76.5" y="247.2">DTM6</text>
<text x="76.5" y="249.3">DTM8</text>
<text x="76.5" y="251.3">DTP4</text>
<text x="82.4" y="251.3">x1</text>
<text x="82.6" y="247.2">x2</text>
<text x="82.6" y="249.3">x5</text>
<text x="110.2" y="246.6">Canbus</text>
<text x="110.2" y="248.6">Lo:</text>
<text x="110.2" y="250.7">Hi:</text>
<text x="113.9" y="250.7">Blue</text>
<text x="114.1" y="248.6">White</text>
<text x="118.2" y="246.6">Colors</text>
<text x="44.1" y="253.4">GSA28</text>
<text x="44.1" y="255.4">GSA28</text>
<text x="44.1" y="257.4">GSA28</text>
<text x="51.3" y="253.4">Roll</text>
<text x="51.3" y="255.4">Pitch</text>
<text x="51.3" y="257.4">Yaw</text>
<text x="44.1" y="259.5">GMU11</text>
</g>
</svg>
